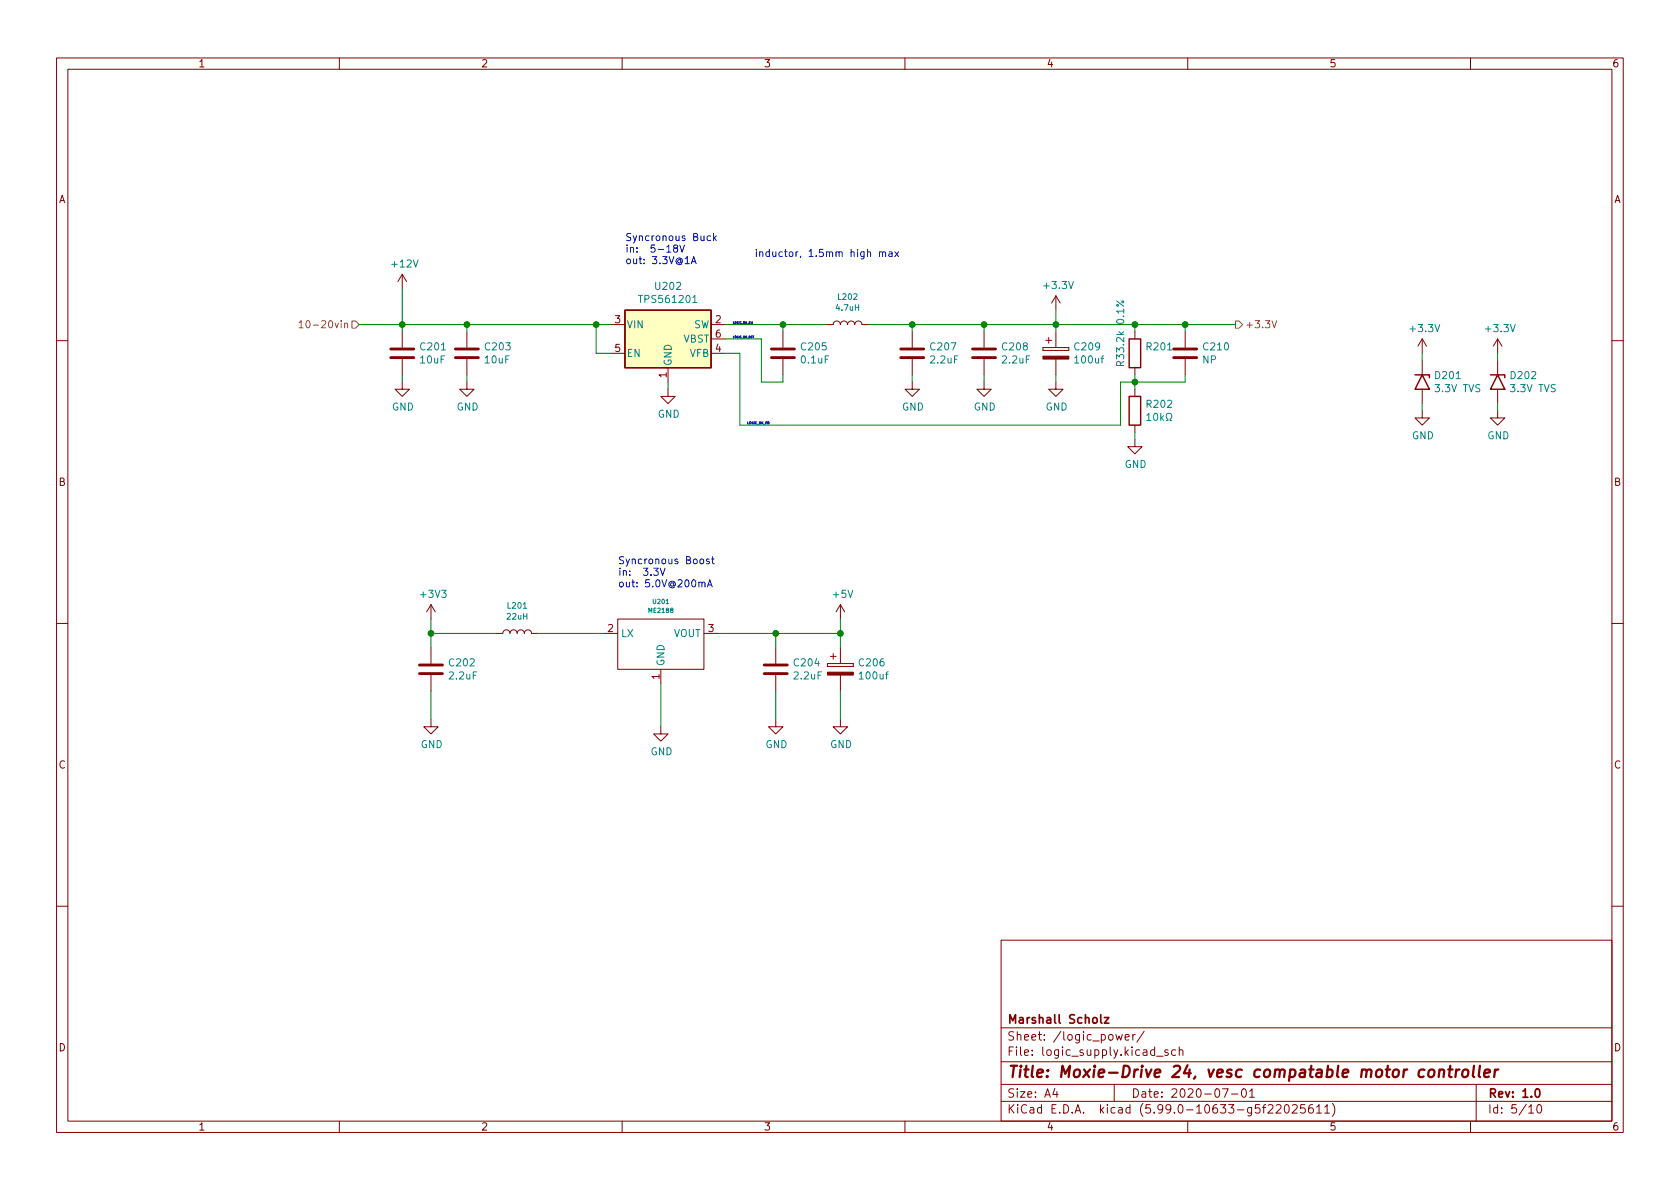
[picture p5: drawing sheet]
<svg xmlns="http://www.w3.org/2000/svg" width="297mm" height="210mm" viewBox="0 0 297 210" stroke-linecap="round" stroke-linejoin="round" font-family="sans-serif">
<g fill="none" stroke="#840000" stroke-width=".18">
<path d="M10 10.2h277v190.1h-277zM12 12.2h273v186.1h-273zM60 10.2v2M110 10.2v2M160 10.2v2M210 10.2v2M260 10.2v2M71.1 48.5l-.7 1.3M71.1 48.5v2.5M71.1 58.7v2.8M71.1 48.5l.8 1.3M82.5 58.7v2.8"/>
<path d="M107.9 57.4h2.6M125.7 57.4h2.6M125.7 59.9h2.6M138.4 58.7v2.8M146 57.4h1.3a.64 .64 0 0 1 .7-.6 .64 .64 0 0 1 .6 .6 .64 .64 0 0 1 .6-.6 .64 .64 0 0 1 .7 .6 .64 .64 0 0 1 .6-.6 .64 .64 0 0 1 .6 .6 .64 .64 0 0 1 .7-.6 .64 .64 0 0 1 .6 .6h1.3M161.3 58.7v2.8M174 58.7v2.8M185.4 59.7v1M186.7 52.3l-.8 1.3M186.7 52.3v2.6M186.7 58.7v2.8M186.7 52.3l.8 1.3"/>
<path d="M200.7 58.7v1.2M209.5 58.7v2.8M251.5 59.9l-.8 1.3M251.5 59.9v2.6M251.5 59.9l.7 1.3M264.8 59.9v2.6M264.8 59.9l-.8 1.3M264.8 59.9l.8 1.3M10 60.2h2M71.1 67.6v1.2h1.3l-1.3 1.3-1.3-1.3h1.3M71.1 63.5v2.8M82.5 67.6v1.2h1.3l-1.3 1.3-1.2-1.3h1.2"/>
<path d="M82.5 63.5v2.8M107.9 62.5h2.6M118.1 68.8v1.3h1.3l-1.3 1.3-1.3-1.3h1.3M118.1 65v2.6M125.7 62.5h2.6M138.4 63.5v2.8M161.3 67.6v1.2h1.3l-1.3 1.3-1.3-1.3h1.3M161.3 63.5v2.8M174 67.6v1.2h1.3l-1.3 1.3-1.3-1.3h1.3M174 63.5v2.8M184.4 61.5v.5zM184.4 62h4.6z"/>
<path d="M184.4 61.5h4.6zM184.9 60.2h1M186.7 67.6v1.2h1.3l-1.3 1.3-1.3-1.3h1.3M186.7 63.5v2.8M189 61.5v.5zM200.7 77.7v1.3h1.2l-1.2 1.3-1.3-1.3h1.3M200.7 65v1.3M200.7 68.8v1.3M200.7 75.2v1.2M209.5 63.5v2.8M251.5 72.6v1.3h1.2l-1.2 1.3-1.3-1.3h1.3M251.5 63.7v2.6"/>
<path d="M251.5 68.8v2.6M264.8 72.6v1.3h1.3l-1.3 1.3-1.3-1.3h1.3M264.8 63.7v2.6M264.8 68.8v2.6M285 60.2h2M10 110.2h2M76.2 106.9v2.6M76.2 114.5v2.8M76.2 119.4v2.8M76.2 106.9l-.8 1.3M76.2 106.9l.8 1.3M87.6 112h1.3a.64 .64 0 0 1 .6-.6 .64 .64 0 0 1 .7 .6 .64 .64 0 0 1 .6-.6 .64 .64 0 0 1 .6 .6 .64 .64 0 0 1 .7-.6 .64 .64 0 0 1 .6 .6 .64 .64 0 0 1 .6-.6 .64 .64 0 0 1 .7 .6h1.2"/>
<path d="M106.7 112h2.5M109.2 109.5h15.3v8.9h-15.3zM116.8 118.4v2.5M124.5 112h2.5M137.2 114.5v2.8M137.2 119.4v2.8M146.3 117.3v.6zM146.3 117.9h4.6zM146.3 117.3h4.6zM146.8 116.1h1M147.3 115.6v1M148.6 106.9v2.6"/>
<path d="M148.6 114.5v2.8M148.6 119.4v2.8M148.6 106.9l-.8 1.3M148.6 106.9l.8 1.3M150.9 117.3v.6zM285 110.2h2M76.2 127.2v1.3h1.3l-1.3 1.3-1.3-1.3h1.3M116.8 128.5v1.3h1.3l-1.3 1.3-1.2-1.3h1.2M137.2 127.2v1.3h1.2l-1.2 1.3-1.3-1.3h1.3M148.6 127.2v1.3h1.3l-1.3 1.3-1.3-1.3h1.3M10 160.2h2M177 166.3h108v32h-108z"/>
<path d="M285 160.2h2M60 198.3v2M110 198.3v2M160 198.3v2M177 194.8h108M177 191.8h108M177 187.8h108M177 181.8h108M186.5 192.5l-.4 1h1M186.9 193v1M197 191.8v3M197.3 182.9l.3 1 .3-.7 .2 .7 .3-1"/>
<path d="M198.9 183.4l.7-.1v-.3l-.5-.1-.2 .2 .1 .8h.6M200.3 182.9v1M200.7 182.9l-.3 .1-.1 .2M202.3 182.4l-1.3 1.9M204.5 186.8h1.1M206.5 185.7l-.4-.1-.2 .2 .1 .3 .5 .1v.4h-.6M207.9 185.7l-.5-.1-.3 .3v.4l.2 .3h.6M208.5 185.8l.2-.2 .4 .1v.9M208.5 185.1v1.5M210 198.3v2M216.1 192.5h1l-.6 1.5M217.7 193.5h1.2"/>
<path d="M219.7 192.6l.2-.1a.81 .81 0 0 1 .5 .7 .81 .81 0 0 1-.3 .8h-.1a.81 .81 0 0 1-.6-.6 .81 .81 0 0 1 .3-.8zM220.9 193l.5-.5v1.5M220.9 194h.9M224.2 195.5l.6-.2 .2 .2 .1 .3-1 1h1M225.6 195.5l.6-.2 .2 .2 .1 .3-.9 1h.9M227.3 195.4l.1-.1a.81 .81 0 0 1 .6 .7 .81 .81 0 0 1-.3 .8h-.1a.81 .81 0 0 1-.6-.6 .81 .81 0 0 1 .3-.8zM228.5 195.5l.6-.2 .2 .2 .1 .3-1 1h1M230.7 195.3h-.7l-.1 .7 .2-.1 .5 .1 .2 .2-.1 .5-.2 .1-.6-.1M232.1 195.3a.59 .59 0 0 0-.7 .7v.5l.1 .3h.4l.2-.1 .1-.5-.1-.2-.5-.1-.2 .3M232.8 195.8l.4-.5v1.5M232.8 196.8h.8M234.2 195.8l.4-.5v1.5"/>
<path d="M234.2 196.8h.9M235.6 195.1a1.72 1.72 0 0 1 0 2.3M260 198.3v2M261 191.8v6.5M270.3 195.8l.4-.5v1.5M270.3 196.8h.9M271.9 195.4l.2-.1a.81 .81 0 0 1 .6 .7 .81 .81 0 0 1-.3 .8h-.2a.81 .81 0 0 1-.6-.6 .81 .81 0 0 1 .3-.8z"/>
</g>
<path d="M194.6 179.4v1.3l.2 .2M195.3 179.9h.8l-.8 1h.8M271.6 192.6l.2-.1a.82 .82 0 0 1 .6 .7 .82 .82 0 0 1-.3 .8h-.2a.81 .81 0 0 1-.6-.6 .81 .81 0 0 1 .3-.8z" fill="none" stroke="#840000" stroke-width=".3"/>
<g fill="none" stroke="#840000" stroke-width=".4">
<path d="M252.7 189.3a.52 .52 0 0 1 .5-.2 .52 .52 0 0 1 .4 .4v.6a.55 .55 0 0 1-.6 .4 .55 .55 0 0 1-.5-.4zM254.5 189.3a.49 .49 0 0 1 .9 .1l-.2 1.1M254.5 189.1l-.1 1.4M256.1 189.1h.7M256.4 188.5l-.2 1.7 .1 .2 .4 .1M257.5 189.1l-.2 1.4M258.1 189.1l-.4 .1-.3 .3M258.7 189.3a.52 .52 0 0 1 .5-.2 .52 .52 0 0 1 .4 .4v.6a.55 .55 0 0 1-.6 .4 .55 .55 0 0 1-.5-.4zM260.6 188.5l-.2 1.7 .3 .3M261.7 188.5l-.2 1.7 .2 .3M262.5 189.8l.9-.2v-.4l-.2-.1-.6 .1-.2 1 .3 .3 .5-.1M264.3 189.1l-.1 1.4"/>
<path d="M264.9 189.1l-.4 .1-.2 .3"/>
</g>
<g fill="#840000" stroke="#840000" stroke-width=".18">
<path d="M146.3 118.9h4.6v.5h-4.6z"/>
<path d="M184.4 63h4.6v.5h-4.6z"/>
</g>
<g fill="none" stroke="#840000" stroke-width=".51">
<path d="M69.1 63.2h4.1M69.1 61.7h4.1M80.5 63.2h4.1M80.5 61.7h4.1M136.4 63.2h4.1M136.4 61.7h4.1M159.3 63.2h4M159.3 61.7h4M172 63.2h4M172 61.7h4M207.5 63.2h4.1M207.5 61.7h4.1"/>
<path d="M74.2 119.1h4M74.2 117.6h4M135.1 119.1h4.1M135.1 117.6h4.1"/>
</g>
<path d="M110.5 54.9h15.2v10.1h-15.2zM199.6 59.9h2.1v5.1h-2.1zM199.6 70.1h2.1v5.1h-2.1zM250.2 66.3h2.5v.5M251.5 66.3l1.2 2.5h-2.5zM263.5 66.3h2.6v.5M264.8 66.3l1.3 2.5h-2.6z" fill="none" stroke="#840000" stroke-width=".25"/>
<path d="M110.5 54.9h15.2v10.1h-15.2z" fill="#ffffc2" stroke="#ffffc2" stroke-width=".18"/>
<g fill="none" stroke="#008484" stroke-width=".18">
<path d="M122.5 53.5h.7M197.4 53.2l1.3 1M198.1 64.6l-.1-.6-.2-.1-.3 .1-.1 .6h1.3M202.8 73.4l.3-.3v1.3M202.8 74.4h.7M204.1 73.2l.2-.1a.68 .68 0 0 1 .4 .6 .68 .68 0 0 1-.4 .7l-.2-.2-.1-.3zM205.2 73.1v1.3M205.4 73.9l.3 .5M205.7 73.5l-.5 .5M206.2 74.4h.3v-.3a.54 .54 0 0 1-.3-.7 .54 .54 0 0 1 .8-.3 .58 .58 0 0 1-.1 1v.3h.3"/>
<circle cx="198.5" cy="53.4" r=".18"/>
</g>
<path d="M52.9 57.1l.3-.4v1.3M52.9 58h.7M54.3 56.8l.1-.1a.68 .68 0 0 1 .4 .6 .68 .68 0 0 1-.4 .7 .84 .84 0 0 1-.1-1.2zM62.2 56.8h.7l.6 .6-.6 .6h-.7zM218.4 56.8h.7l.6 .6-.6 .6h-.7zM224.9 56.7l.4 1.3 .4-1.3" fill="none" stroke="#848400" stroke-width=".18"/>
<g fill="none" stroke="#0000c2" stroke-width=".18">
<path d="M119.3 43.9l-.2-.3 .1-.2 .1-.1 .4 .1 .1 .2v.1l-.6 .2-.1 .2 .1 .4 .1 .1h.3l.2-.2v-.3l-.2-.2M120.2 43.3l.4 1.3 .4-1.3M122.2 46.6l.5-1.2 .4 1.2M122.4 46.3h.6M125.6 41.8l-.3-.1-.3 .2 .1 .6h.5M126.2 41.3v1.2M126.3 42.1l.4 .4M126.7 41.7l-.5 .5M155.5 44.6l.2-.1 .3 .1v.8M155.5 44.5v.9M156 44.7l.2-.2 .3 .1 .1 .8M157.2 44.6h.5v.8"/>
<path d="M157.7 44.8l-.4 .1-.2 .2 .2 .3 .4-.1M158.2 44.5l.7 .9M158.9 44.5l-.7 .9M123.9 98.9h.3l.2 .2v.4l-.2 .2-.3-.1-.1-.1zM125.4 98.9h-.3l-.2 .1 .1 .2 .4 .1v.3h-.5M125.8 98.9h.5M126 98.4v1.1l.3 .2M115.6 100.5h.8l-.5 .5 .4 .1v.5l-.2 .1-.5-.1M116.7 100.5l.5 1.2 .4-1.2M124.1 103.1l.2-.2 .3 .1 .1 .8M125.1 103.8l.4-1.3 .4 1.3M125.2 103.4h.6"/>
</g>
<g fill="none" stroke="#008400" stroke-width=".18">
<path d="M63.5 57.4h44.4M71.1 51v7.7M82.5 57.4v1.3M105.4 57.4v5.1h2.5M128.3 57.4h17.7M128.3 59.9h6.3v7.7h3.8v-1.3M138.4 57.4v1.3M153.7 57.4h64.7M161.3 57.4v1.3M174 57.4v1.3M186.7 54.9v3.8M200.7 57.4v1.3"/>
<path d="M209.5 57.4v1.3M71.1 66.3v1.3M82.5 66.3v1.3M118.1 67.6v1.2M128.3 62.5h2.5v12.7h67.3v-7.6h11.4v-1.3M161.3 66.3v1.3M174 66.3v1.3M186.7 66.3v1.3M200.7 66.3v2.5M200.7 76.4v1.3M251.5 62.5v1.2M251.5 71.4v1.2"/>
<path d="M264.8 62.5v1.2M264.8 71.4v1.2M76.2 109.5v5M76.2 112h11.4M95.2 112h11.5M127 112h21.6M137.2 112v2.5M148.6 109.5v5M76.2 122.2v5M116.8 120.9v7.6M137.2 122.2v5M148.6 122.2v5"/>
</g>
<g fill="#008400" stroke="#008400" stroke-width=".18">
<circle cx="138.4" cy="57.4" r=".51"/>
<circle cx="137.2" cy="112" r=".51"/>
<circle cx="148.6" cy="112" r=".51"/>
<circle cx="71.1" cy="57.4" r=".51"/>
<circle cx="82.6" cy="57.4" r=".51"/>
<circle cx="76.2" cy="112" r=".51"/>
<circle cx="105.4" cy="57.4" r=".51"/>
<circle cx="174" cy="57.4" r=".51"/>
<circle cx="186.7" cy="57.4" r=".51"/>
<circle cx="161.3" cy="57.4" r=".51"/>
<circle cx="200.7" cy="57.4" r=".51"/>
<circle cx="209.6" cy="57.4" r=".51"/>
<circle cx="200.7" cy="67.6" r=".51"/>
</g>
<text font-size="2.8" fill="#840000" x="178" y="190.6">Title: Moxie-Drive 24, vesc compatable motor controller</text>
<g font-size="2.1" fill="#840000">
<text x="178" y="184">Sheet: /logic_power/</text>
<text x="178" y="181">Marshall Scholz</text>
<text x="178" y="186.7">File: logic_supply.kicad_sch</text>
<text x="178" y="196.9">KiCad E.D.A. kicad (5.99.0-10633-g5f22025611)</text>
<text x="178" y="194.1">Size: A4</text>
<text x="200" y="194.1">Date: 2020-07-01</text>
<text x="263" y="194.1">Rev: 1.0</text>
<text x="263" y="196.9">Id: 5/10</text>
</g>
<g font-size="1.8" fill="#840000">
<text x="35" y="11.9">1</text>
<text x="85" y="11.9">2</text>
<text x="135" y="11.9">3</text>
<text x="185" y="11.9">4</text>
<text x="235" y="11.9">5</text>
<text x="285" y="11.9">6</text>
<text x="10.3" y="35.9">A</text>
<text x="285.3" y="35.9">A</text>
<text x="108.7" y="57.1">3</text>
<text x="126.5" y="57.1">2</text>
<text x="126.5" y="59.7">6</text>
<text x="108.7" y="62.2">5</text>
<text x="126.5" y="62.2">4</text>
<text x="117.9" y="66.8" transform="rotate(-90 117.9 66.8)">1</text>
<text x="10.3" y="85.9">B</text>
<text x="285.3" y="85.9">B</text>
<text x="107.5" y="111.8">2</text>
<text x="125.2" y="111.8">3</text>
<text x="116.6" y="120.1" transform="rotate(-90 116.6 120.1)">1</text>
<text x="10.3" y="135.9">C</text>
<text x="285.3" y="135.9">C</text>
<text x="10.3" y="185.9">D</text>
<text x="285.3" y="185.9">D</text>
<text x="35" y="199.9">1</text>
<text x="85" y="199.9">2</text>
<text x="135" y="199.9">3</text>
<text x="185" y="199.9">4</text>
<text x="235" y="199.9">5</text>
<text x="285" y="199.9">6</text>
</g>
<g font-size="1.8" fill="#008484">
<text x="69.4" y="47.3">+12V</text>
<text x="113.4" y="53.6">TPS561201</text>
<text x="116" y="51.3">U202</text>
<text x="184.7" y="51.1">+3.3V</text>
<text x="110.7" y="58">VIN</text>
<text x="122.6" y="58">SW</text>
<text x="249.5" y="58.7">+3.3V</text>
<text x="262.8" y="58.7">+3.3V</text>
<text x="74.4" y="64.3">10uF</text>
<text x="74.5" y="61.9">C201</text>
<text x="85.8" y="64.3">10uF</text>
<text x="85.9" y="61.9">C203</text>
<text x="110.7" y="63.1">EN</text>
<text x="118.7" y="64.8" transform="rotate(-90 118.7 64.8)">GND</text>
<text x="120.8" y="60.6">VBST</text>
<text x="121.9" y="63.1">VFB</text>
<text x="141.8" y="64.3">0.1uF</text>
<text x="141.8" y="61.9">C205</text>
<text x="164.6" y="64.3">2.2uF</text>
<text x="164.6" y="61.9">C207</text>
<text x="177.3" y="64.3">2.2uF</text>
<text x="177.3" y="61.9">C208</text>
<text x="190.1" y="61.9">C209</text>
<text x="190.2" y="64.3">100uf</text>
<text x="198.8" y="64.1" transform="rotate(-90 198.8 64.1)">R33.2k 0.1%</text>
<text x="202.9" y="61.9">R201</text>
<text x="212.6" y="64.3">NP</text>
<text x="212.9" y="61.9">C210</text>
<text x="253.9" y="67">D201</text>
<text x="253.9" y="69.3">3.3V TVS</text>
<text x="267.2" y="67">D202</text>
<text x="267.3" y="69.3">3.3V TVS</text>
<text x="69.3" y="72.6">GND</text>
<text x="80.7" y="72.6">GND</text>
<text x="116.3" y="73.9">GND</text>
<text x="159.5" y="72.6">GND</text>
<text x="172.2" y="72.6">GND</text>
<text x="184.9" y="72.6">GND</text>
<text x="202.9" y="72.1">R202</text>
<text x="249.6" y="77.7">GND</text>
<text x="263" y="77.7">GND</text>
<text x="198.8" y="82.7">GND</text>
<text x="74.5" y="105.7">+3V3</text>
<text x="147.4" y="105.7">+5V</text>
<text x="109.7" y="112.6">LX</text>
<text x="119" y="112.6">VOUT</text>
<text x="79.5" y="117.8">C202</text>
<text x="117.5" y="117.9" transform="rotate(-90 117.5 117.9)">GND</text>
<text x="140.5" y="117.8">C204</text>
<text x="152" y="117.8">C206</text>
<text x="79.5" y="120.1">2.2uF</text>
<text x="140.5" y="120.1">2.2uF</text>
<text x="152.1" y="120.1">100uf</text>
<text x="74.4" y="132.3">GND</text>
<text x="115" y="133.5">GND</text>
<text x="135.3" y="132.3">GND</text>
<text x="146.8" y="132.3">GND</text>
</g>
<g font-size="1.8" fill="#0000c2">
<text x="110.5" y="42.6">Syncronous Buck</text>
<text x="110.5" y="44.7">in: 5-18V</text>
<text x="110.5" y="46.7">out: 3.3V@1A</text>
<text x="133.3" y="45.4">inductor, 1.5mm high max</text>
<text x="109.2" y="99.8">Syncronous Boost</text>
<text x="109.2" y="101.8">in: 3.3V</text>
<text x="109.2" y="103.8">out: 5.0V@200mA</text>
</g>
<g font-size="1.8" fill="#848400">
<text x="54.8" y="58">10-20vin</text>
<text x="220.1" y="58">+3.3V</text>
</g>
<g font-size="1.4" fill="#008484">
<text x="148.2" y="53">L202</text>
<text x="147.9" y="54.9">4.7uH</text>
<text x="89.8" y="107.6">L201</text>
<text x="89.7" y="109.5">22uH</text>
</g>
<g font-size="1.1" fill="#008484">
<text x="115.5" y="106.8">U201</text>
<text x="114.8" y="108.4">ME2188</text>
</g>
<text font-size=".6" fill="#0000c2" x="132.1" y="75">LOGIC_BK_FB</text>
<g font-size=".5" fill="#0000c2">
<text x="129.5" y="57.2">LOGIC_BK_SW</text>
<text x="129.5" y="59.8">LOGIC_BK_BST</text>
</g>
</svg>
